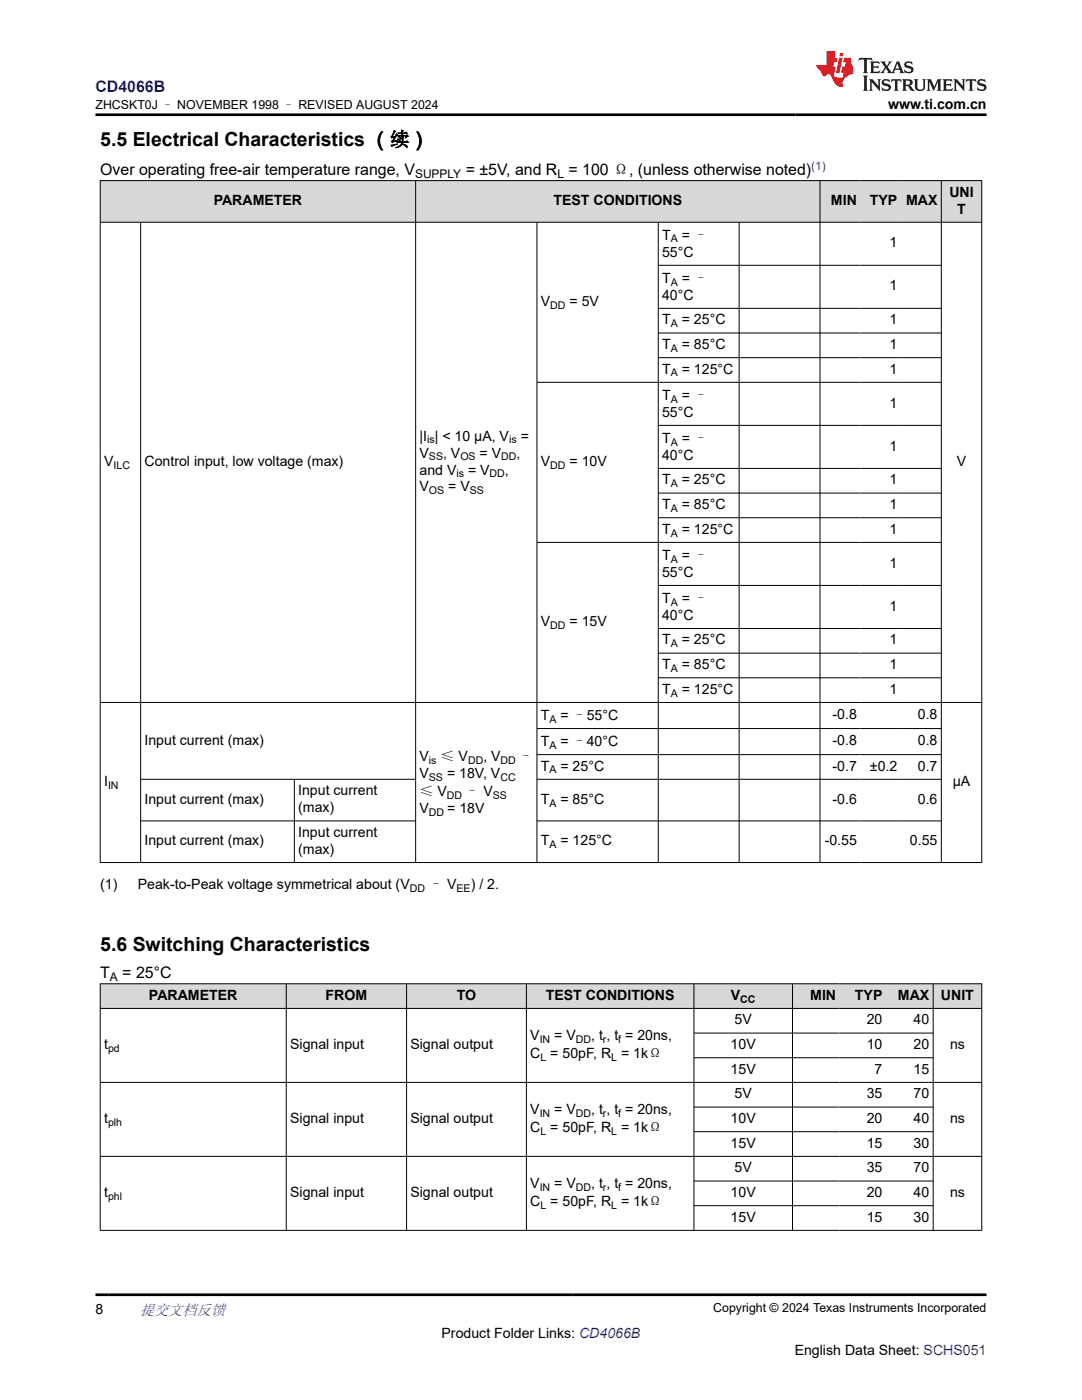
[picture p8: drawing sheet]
<svg xmlns="http://www.w3.org/2000/svg" width="216mm" height="279mm" viewBox="0 0 216 279" stroke-linecap="round" stroke-linejoin="round" font-family="sans-serif">
<g fill="#d8d8d8">
<path d="M20 36h175.9v8.4h-175.9z" fill-rule="evenodd"/>
<path d="M20.1 36.1h62.8v8.2h-62.8z" fill-rule="evenodd"/>
<path d="M83 36.1h80.6v8.2h-80.6z" fill-rule="evenodd"/>
<path d="M163.7 36.1h8v8.2h-8z" fill-rule="evenodd"/>
<path d="M171.7 36.1h8.1v8.2h-8.1z" fill-rule="evenodd"/>
<path d="M179.8 36.1h8v8.2h-8z" fill-rule="evenodd"/>
<path d="M187.9 36.1h7.9v8.2h-7.9z" fill-rule="evenodd"/>
</g>
<g fill="none" stroke="#000" stroke-width=".2">
<path d="M19.9 36h176.1M20 36v136.2M82.9 36v136.2M163.6 36v136.2M187.8 36v136.2M195.9 36v136.2M19.9 44.4h176.1M28.1 44.4v127.8M107.1 44.4v127.8M131.3 44.4v127.8M131.3 52.9h56.6M147.5 44.4v127.8"/>
<path d="M107.1 76.3h80.8M131.3 61.5h56.6M131.3 66.5h56.6M131.3 71.4h56.6M131.3 84.9h56.6M131.3 93.5h56.6M131.3 98.4h56.6M107.1 108.2h80.8M131.3 103.3h56.6M131.3 116.8h56.6M131.3 125.4h56.6M131.3 130.4h56.6"/>
<path d="M131.3 135.3h56.6M19.9 140.2h176.1M28.1 155.5h54.9M58.7 155.5v16.7M107.1 155.5h80.8M107.1 145.4h80.8M107.1 150.6h80.8M19.9 172.1h176.1M28.1 163.8h54.9M107.1 163.8h80.8"/>
</g>
<g fill="#d8d8d8">
<path d="M20 196.3h175.9v5h-175.9z" fill-rule="evenodd"/>
<path d="M20.1 196.4h37v4.8h-37z" fill-rule="evenodd"/>
<path d="M57.2 196.4h23.9v4.8h-23.9z" fill-rule="evenodd"/>
<path d="M81.2 196.4h23.8v4.8h-23.8z" fill-rule="evenodd"/>
<path d="M105.1 196.4h33.3v4.8h-33.3z" fill-rule="evenodd"/>
<path d="M138.5 196.4h19.6v4.8h-19.6z" fill-rule="evenodd"/>
<path d="M158.2 196.4h9.4v4.8h-9.4z" fill-rule="evenodd"/>
<path d="M167.6 196.4h9.2v4.8h-9.2z" fill-rule="evenodd"/>
<path d="M176.8 196.4h9.3v4.8h-9.3z" fill-rule="evenodd"/>
<path d="M186.3 196.4h9.5v4.8h-9.5z" fill-rule="evenodd"/>
</g>
<g fill="none" stroke="#000" stroke-width=".2">
<path d="M19.9 196.3h176.1M20 196.3v49.3M57.1 196.3v49.3M81.1 196.3v49.3M105 196.3v49.3M138.5 196.3v49.3M158.1 196.3v49.3M186.2 196.3v49.3M195.9 196.3v49.3M19.9 201.3h176.1M19.9 216h176.1M138.5 206.2h47.8"/>
<path d="M138.5 211.1h47.8M19.9 230.8h176.1M138.5 220.9h47.8M138.5 225.9h47.8M138.5 235.7h47.8M19.9 245.5h176.1M138.5 240.6h47.8"/>
</g>
<path d="M171.5 11.6l-.2 .5 .5-.2h.6v.1v2.2l-.2 .4h1l-.2-.4v-2.2v-.1h.5l.6 .2-.2-.5zM173.6 12.3l.2 .4v1.5l-.2 .4h1.9l.1-.6a1.08 1.08 0 0 1-1.3 .2v-.7h.6l.4 .2v-.7l-.4 .2h-.6v-.5l.2-.2a1 1 0 0 1 1 .3l-.1-.5zM175.7 12.3l.9 1.1-1 1.2h.9l-.2-.2 .5-.8 .4 .8-.2 .2h1.6l-.2-.2 .2-.5h.9l.1 .5-.1 .2h.9l-.2-.3-.8-2h-.5l-.9 2.2-.9-1.1 .9-1.1h-.8l.2 .2-.4 .6-.4-.6 .2-.2zM179 12.7l.4 1h-.7zM180.7 12.4a.65 .65 0 0 0-.2 .7 .65 .65 0 0 0 .6 .5l.6 .1 .1 .3a.79 .79 0 0 1-.7 .4 .79 .79 0 0 1-.7-.5l.1 .7 .2-.1a.93 .93 0 0 0 1.1 .1 .93 .93 0 0 0 .4-1 1.46 1.46 0 0 0-1.2-.6l-.1-.3a1.09 1.09 0 0 1 1.2 .2l-.2-.6-.1 .1-.5-.2zM172.2 15.1l.2 .4v2.2l-.2 .4h1l-.2-.4v-2.2l.2-.4zM173.4 15.8l.2 .4v1.5l-.2 .4h.8l-.3-.4 .1-1.3 1.6 1.8v-2l.2-.4h-.7l.1 .2 .1 1.1-1.2-1.3zM176.2 15.9a.65 .65 0 0 0-.2 .8 .65 .65 0 0 0 .6 .4l.6 .2 .1 .2a.79 .79 0 0 1-.7 .4 .79 .79 0 0 1-.7-.5l.1 .7 .2-.1a.93 .93 0 0 0 1.1 .1 .93 .93 0 0 0 .4-.9 1.46 1.46 0 0 0-1.2-.6l-.1-.4a1.09 1.09 0 0 1 1.2 .2l-.1-.6-.2 .1-.5-.1zM177.9 15.8l-.1 .6a.63 .63 0 0 1 .8-.3v1.6l-.3 .4h1l-.2-.4v-1.6a.66 .66 0 0 1 .8 .3l-.1-.6zM180 15.8l.2 .4v1.5l-.2 .4h1l-.2-.2-.1-.7h.5l.1 .2a.79 .79 0 0 0 1.2 .6l-1-.9a.61 .61 0 0 0 .6-.6 .61 .61 0 0 0-.5-.7zM180.8 16.1h.1a.47 .47 0 0 1 .5 .1 .47 .47 0 0 1 .1 .5l-.1 .1-.7 .1zM182.3 15.8l.2 .2a2.27 2.27 0 0 0 .4 2 1.04 1.04 0 0 0 1.7-.7v-1.3l.2-.2h-.8l.2 .4v1.1a.6 .6 0 0 1-.6 .6 .6 .6 0 0 1-.6-.6v-1.1l.3-.4zM184.9 15.8l.2 .4v1.5l-.2 .4h.8l-.3-.4v-1.4l.9 1.9 .9-1.9v1.4l-.3 .4h1l-.2-.4v-1.5l.2-.4h-.8l-.7 1.5-.6-1.5zM188.1 15.8l.2 .4v1.5l-.2 .4h1.9l.1-.6a1.09 1.09 0 0 1-1.3 .2v-.7h.6l.4 .2v-.6l-.4 .2h-.6v-.6l.2-.1a1.01 1.01 0 0 1 1 .3l-.1-.6zM190.2 15.8l.3 .4v1.5l-.3 .4h.8l-.2-.4v-1.3l1.6 1.8v-2l.2-.4h-.7l.2 .2v1.1l-1.2-1.3zM192.8 15.8l-.1 .6a.63 .63 0 0 1 .8-.3v1.6l-.3 .4h1l-.2-.4v-1.6a.66 .66 0 0 1 .8 .3l-.1-.6zM195.2 15.9a.65 .65 0 0 0-.2 .8 .65 .65 0 0 0 .6 .4l.6 .2 .2 .2a.79 .79 0 0 1-.7 .4 .79 .79 0 0 1-.7-.5l.1 .7 .2-.1a.93 .93 0 0 0 1 .1 .93 .93 0 0 0 .5-.9 1.46 1.46 0 0 0-1.3-.6v-.4a1.09 1.09 0 0 1 1.2 .2l-.2-.6-.2 .1-.5-.1z" fill="#231f20"/>
<path d="M164.9 10.2v2.8h-2l.1 .3 .8 1a.95 .95 0 0 0 1 .9 .59 .59 0 0 1 .5-.4 .59 .59 0 0 1 .5 .4l.4 .7a1.59 1.59 0 0 0 2.1 1.4 1.61 1.61 0 0 1 1-2.3l1-.3-.1-1.5a1.59 1.59 0 0 1-.3-1.7h-1.5l-.2 .9h.6l-.2 .9h-.5l-.2 1v.2l.4 .1-.1 .9h-.7a.73 .73 0 0 1-1-.7l.3-1.5h-.5l.1-.9h.5l.2-.9h-.5v-1.3zM167.4 11.5l-.6 3.1h.7l.6-3.1zM167.6 10.6l-.1 .6h.7l.1-.6z" fill="#ed1c24"/>
<path d="M19.1 22.9h177.8M19.1 258.4h177.8" fill="none" stroke="#000" stroke-width=".53"/>
<g font-size="3.9">
<text x="20" y="29.1">5.5 Electrical Characteristics （续）</text>
<text x="20" y="189.7">5.6 Switching Characteristics</text>
</g>
<text font-size="3.2" fill="#00f" x="19.1" y="18.3">CD4066B</text>
<g font-size="3.2">
<text x="20" y="34.9">Over operating free-air temperature range, V</text>
<text x="92.9" y="34.9">= ±5V, and R = 100 Ω, (unless otherwise noted)</text>
<text x="20" y="195.2">T</text>
<text x="24.4" y="195.2">= 25°C</text>
</g>
<text font-size="3" fill="#00f" x="27.9" y="262.4">提交文档反馈</text>
<g font-size="2.8">
<text x="177.2" y="21.7">www.ti.com.cn</text>
<text x="42.6" y="40.9">PARAMETER</text>
<text x="110.4" y="40.9">TEST CONDITIONS</text>
<text x="165.8" y="40.9">MIN</text>
<text x="173.6" y="40.9">TYP</text>
<text x="180.8" y="40.9">MAX</text>
<text x="189.4" y="39.2">UNI</text>
<text x="132.1" y="47.8">T</text>
<text x="136" y="47.8">= –</text>
<text x="191" y="42.6">T</text>
<text x="132.1" y="51.2">55°C</text>
<text x="177.5" y="49.4">1</text>
<text x="132.1" y="56.4">T</text>
<text x="132.1" y="59.8">40°C</text>
<text x="136" y="56.4">= –</text>
<text x="177.5" y="58">1</text>
<text x="107.9" y="61.1">V</text>
<text x="113.6" y="61.1">= 5V</text>
<text x="132.1" y="64.7">T</text>
<text x="136" y="64.7">= 25°C</text>
<text x="177.5" y="64.7">1</text>
<text x="132.1" y="69.7">T</text>
<text x="136" y="69.7">= 85°C</text>
<text x="177.5" y="69.7">1</text>
<text x="132.1" y="74.6">T</text>
<text x="136" y="74.6">= 125°C</text>
<text x="177.5" y="74.6">1</text>
<text x="132.1" y="79.8">T</text>
<text x="132.1" y="83.2">55°C</text>
<text x="136" y="79.8">= –</text>
<text x="177.5" y="81.3">1</text>
<text x="83.7" y="87.9">|I | &lt; 10 µA, V</text>
<text x="103.9" y="87.9">=</text>
<text x="132.1" y="88.4">T</text>
<text x="136" y="88.4">= –</text>
<text x="177.5" y="89.9">1</text>
<text x="20.8" y="93">V</text>
<text x="28.8" y="93">Control input, low voltage (max)</text>
<text x="83.7" y="94.7">and V</text>
<text x="83.7" y="91.3">V</text>
<text x="88.4" y="91.3">, V</text>
<text x="93.4" y="94.7">= V</text>
<text x="95.7" y="91.3">= V</text>
<text x="100.8" y="94.7">,</text>
<text x="103.1" y="91.3">,</text>
<text x="107.9" y="93">V</text>
<text x="113.6" y="93">= 10V</text>
<text x="132.1" y="91.8">40°C</text>
<text x="190.9" y="93">V</text>
<text x="83.7" y="98.1">V</text>
<text x="89.4" y="98.1">= V</text>
<text x="132.1" y="96.7">T</text>
<text x="132.1" y="101.6">T</text>
<text x="136" y="96.7">= 25°C</text>
<text x="136" y="101.6">= 85°C</text>
<text x="177.5" y="96.7">1</text>
<text x="177.5" y="101.6">1</text>
<text x="132.1" y="106.5">T</text>
<text x="136" y="106.5">= 125°C</text>
<text x="177.5" y="106.5">1</text>
<text x="132.1" y="111.7">T</text>
<text x="136" y="111.7">= –</text>
<text x="177.5" y="113.3">1</text>
<text x="132.1" y="115.1">55°C</text>
<text x="107.9" y="125">V</text>
<text x="113.6" y="125">= 15V</text>
<text x="132.1" y="120.3">T</text>
<text x="132.1" y="123.7">40°C</text>
<text x="136" y="120.3">= –</text>
<text x="177.5" y="121.9">1</text>
<text x="132.1" y="128.6">T</text>
<text x="136" y="128.6">= 25°C</text>
<text x="177.5" y="128.6">1</text>
<text x="132.1" y="133.5">T</text>
<text x="136" y="133.5">= 85°C</text>
<text x="177.5" y="133.5">1</text>
<text x="107.9" y="143.7">T</text>
<text x="111.8" y="143.7">= –55°C</text>
<text x="132.1" y="138.5">T</text>
<text x="136" y="138.5">= 125°C</text>
<text x="166.1" y="143.5">-0.8</text>
<text x="177.5" y="138.5">1</text>
<text x="183.1" y="143.5">0.8</text>
<text x="28.8" y="148.6">Input current (max)</text>
<text x="107.9" y="148.9">T</text>
<text x="111.8" y="148.9">= –40°C</text>
<text x="166.1" y="148.7">-0.8</text>
<text x="183.1" y="148.7">0.8</text>
<text x="83.7" y="151.8">V</text>
<text x="83.7" y="155.2">V</text>
<text x="87.9" y="151.8">≤ V</text>
<text x="89.2" y="155.2">= 18V, V</text>
<text x="96.4" y="151.8">, V</text>
<text x="103.5" y="151.8">–</text>
<text x="107.9" y="153.8">T</text>
<text x="111.8" y="153.8">= 25°C</text>
<text x="166.1" y="153.8">-0.7</text>
<text x="173.6" y="153.8">±0.2</text>
<text x="183.1" y="153.8">0.7</text>
<text x="20.8" y="156.9">I</text>
<text x="28.8" y="160.4">Input current (max)</text>
<text x="59.5" y="158.7">Input current</text>
<text x="83.7" y="158.9">≤ V</text>
<text x="92.8" y="158.9">– V</text>
<text x="107.9" y="160.4">T</text>
<text x="111.8" y="160.4">= 85°C</text>
<text x="166.1" y="160.4">-0.6</text>
<text x="183.1" y="160.4">0.6</text>
<text x="190.1" y="156.9">µA</text>
<text x="59.5" y="162.1">(max)</text>
<text x="59.5" y="167">Input current</text>
<text x="83.7" y="162.3">V</text>
<text x="89.2" y="162.3">= 18V</text>
<text x="28.8" y="168.7">Input current (max)</text>
<text x="59.5" y="170.4">(max)</text>
<text x="107.9" y="168.7">T</text>
<text x="111.8" y="168.7">= 125°C</text>
<text x="164.6" y="168.7">-0.55</text>
<text x="181.6" y="168.7">0.55</text>
<text x="20" y="177.5">(1)</text>
<text x="27.5" y="177.5">Peak-to-Peak voltage symmetrical about (V</text>
<text x="85.6" y="177.5">– V</text>
<text x="93.9" y="177.5">) / 2.</text>
<text x="29.7" y="199.5">PARAMETER</text>
<text x="65" y="199.5">FROM</text>
<text x="91.2" y="199.5">TO</text>
<text x="108.9" y="199.5">TEST CONDITIONS</text>
<text x="145.8" y="199.5">V</text>
<text x="161.7" y="199.5">MIN</text>
<text x="170.6" y="199.5">TYP</text>
<text x="179.2" y="199.5">MAX</text>
<text x="187.8" y="199.5">UNIT</text>
<text x="20.8" y="209.4">t</text>
<text x="57.9" y="209.4">Signal input</text>
<text x="81.9" y="209.4">Signal output</text>
<text x="105.8" y="207.5">V</text>
<text x="110.6" y="207.5">= V</text>
<text x="118" y="207.5">, t , t = 20ns,</text>
<text x="145.8" y="209.4">10V</text>
<text x="146.6" y="204.4">5V</text>
<text x="172.9" y="204.4">20</text>
<text x="172.9" y="209.4">10</text>
<text x="182.3" y="204.4">40</text>
<text x="182.3" y="209.4">20</text>
<text x="189.6" y="209.4">ns</text>
<text x="105.8" y="211.2">C = 50pF, R = 1kΩ</text>
<text x="145.8" y="214.3">15V</text>
<text x="174.5" y="214.3">7</text>
<text x="182.3" y="214.3">15</text>
<text x="146.6" y="219.2">5V</text>
<text x="172.9" y="219.2">35</text>
<text x="182.3" y="219.2">70</text>
<text x="20.8" y="224.1">t</text>
<text x="57.9" y="224.1">Signal input</text>
<text x="81.9" y="224.1">Signal output</text>
<text x="105.8" y="226">C = 50pF, R = 1kΩ</text>
<text x="105.8" y="222.3">V</text>
<text x="110.6" y="222.3">= V</text>
<text x="118" y="222.3">, t , t = 20ns,</text>
<text x="145.8" y="224.1">10V</text>
<text x="172.9" y="224.1">20</text>
<text x="182.3" y="224.1">40</text>
<text x="189.6" y="224.1">ns</text>
<text x="145.8" y="229.1">15V</text>
<text x="146.6" y="234">5V</text>
<text x="172.9" y="229.1">15</text>
<text x="172.9" y="234">35</text>
<text x="182.3" y="229.1">30</text>
<text x="182.3" y="234">70</text>
<text x="20.8" y="238.9">t</text>
<text x="57.9" y="238.9">Signal input</text>
<text x="81.9" y="238.9">Signal output</text>
<text x="105.8" y="237.1">V</text>
<text x="110.6" y="237.1">= V</text>
<text x="118" y="237.1">, t , t = 20ns,</text>
<text x="145.8" y="238.9">10V</text>
<text x="172.9" y="238.9">20</text>
<text x="182.3" y="238.9">40</text>
<text x="189.6" y="238.9">ns</text>
<text x="105.8" y="240.7">C = 50pF, R = 1kΩ</text>
<text x="145.8" y="243.8">15V</text>
<text x="172.9" y="243.8">15</text>
<text x="182.3" y="243.8">30</text>
<text x="19.1" y="262.1">8</text>
<text x="88.1" y="266.9">Product Folder Links: CD4066B</text>
<text x="158.6" y="270.3">English Data Sheet: SCHS051</text>
</g>
<g font-size="2.5">
<text x="19.1" y="21.8">ZHCSKT0J – NOVEMBER 1998 – REVISED AUGUST 2024</text>
<text x="142.3" y="261.8">Copyright © 2024 Texas Instruments Incorporated</text>
</g>
<g font-size="2.4">
<text x="82.8" y="35.5">SUPPLY</text>
<text x="111.2" y="35.5">L</text>
<text x="21.9" y="195.8">A</text>
</g>
<text font-size="2.4" fill="#00f" x="161.9" y="33.8">(1)</text>
<g font-size="2.1">
<text x="133.8" y="48.4">A</text>
<text x="133.8" y="57">A</text>
<text x="109.8" y="61.6">DD</text>
<text x="133.8" y="65.3">A</text>
<text x="133.8" y="70.2">A</text>
<text x="133.8" y="75.1">A</text>
<text x="133.8" y="80.3">A</text>
<text x="85.2" y="88.5">is</text>
<text x="101.6" y="88.5">is</text>
<text x="133.8" y="88.9">A</text>
<text x="22.6" y="93.6">ILC</text>
<text x="85.6" y="91.9">SS</text>
<text x="91.1" y="95.3">is</text>
<text x="91.9" y="91.9">OS</text>
<text x="97.7" y="95.3">DD</text>
<text x="100" y="91.9">DD</text>
<text x="109.8" y="93.6">DD</text>
<text x="85.6" y="98.6">OS</text>
<text x="93.7" y="98.6">SS</text>
<text x="133.8" y="97.2">A</text>
<text x="133.8" y="102.2">A</text>
<text x="133.8" y="107.1">A</text>
<text x="133.8" y="112.3">A</text>
<text x="109.8" y="125.5">DD</text>
<text x="133.8" y="120.9">A</text>
<text x="133.8" y="129.2">A</text>
<text x="133.8" y="134.1">A</text>
<text x="133.8" y="139">A</text>
<text x="109.6" y="144.2">A</text>
<text x="109.6" y="149.4">A</text>
<text x="85.6" y="152.4">is</text>
<text x="85.6" y="155.8">SS</text>
<text x="93.4" y="152.4">DD</text>
<text x="99.8" y="155.8">CC</text>
<text x="99.9" y="152.4">DD</text>
<text x="109.6" y="154.4">A</text>
<text x="21.6" y="157.5">IN</text>
<text x="89.2" y="159.4">DD</text>
<text x="98.3" y="159.4">SS</text>
<text x="109.6" y="161">A</text>
<text x="85.6" y="162.8">DD</text>
<text x="109.6" y="169.3">A</text>
<text x="81.8" y="178.1">DD</text>
<text x="91.1" y="178.1">EE</text>
<text x="147.7" y="200.1">CC</text>
<text x="21.6" y="209.9">pd</text>
<text x="107.7" y="208.1">IN</text>
<text x="114.9" y="208.1">DD</text>
<text x="120.3" y="208.1">r</text>
<text x="123.4" y="208.1">f</text>
<text x="107.8" y="211.8">L</text>
<text x="122" y="211.8">L</text>
<text x="21.6" y="224.7">plh</text>
<text x="107.7" y="222.9">IN</text>
<text x="107.8" y="226.5">L</text>
<text x="114.9" y="222.9">DD</text>
<text x="120.3" y="222.9">r</text>
<text x="122" y="226.5">L</text>
<text x="123.4" y="222.9">f</text>
<text x="21.6" y="239.5">phl</text>
<text x="107.7" y="237.6">IN</text>
<text x="114.9" y="237.6">DD</text>
<text x="120.3" y="237.6">r</text>
<text x="123.4" y="237.6">f</text>
<text x="107.8" y="241.3">L</text>
<text x="122" y="241.3">L</text>
</g>
</svg>
